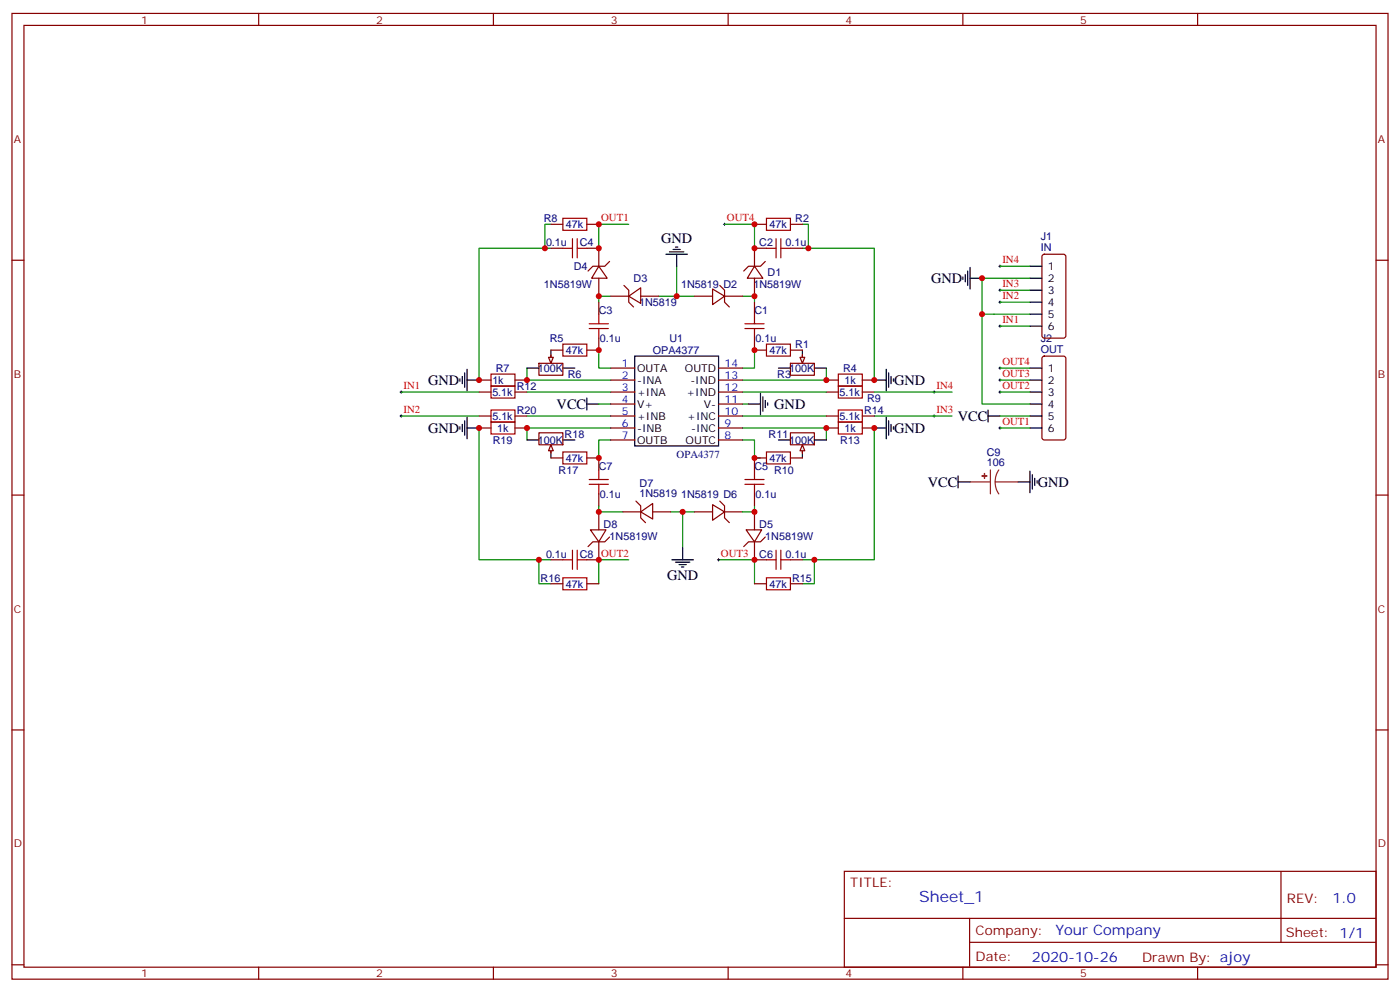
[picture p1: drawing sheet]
<svg xmlns="http://www.w3.org/2000/svg" width="412mm" height="292mm" viewBox="0 0 412 292" stroke-linecap="round" stroke-linejoin="round" font-family="sans-serif">
<g fill="none" stroke="#870000" stroke-width=".35">
<path d="M3.5 4h405.4v284.3h-405.4zM7.1 7.5h398.2v277.3h-398.2zM76.2 4v3.5M145.3 4v3.5M214.5 4v3.5M283.6 4v3.5M352.8 4v3.5M3.5 76.6h3.6M307.2 75.1l.4-.2h5.7l.6 .4 .1 23.5-.5 .7-5.9 .1-.6-.5-.1-23.5zM405.3 76.6h3.6M307.2 105.1l.4-.3h5.7l.6 .5 .1 23.5-.5 .7h-5.9l-.6-.4-.1-23.5zM141.1 122.5h3.5"/>
<path d="M141.1 126h3.5M151.7 122.5h3.5M151.7 126h3.5M158.7 127.4h7.1v3.6h-7.1zM162.3 131.7v1.7M3.5 145.8h3.6M405.3 145.8h3.6M3.5 214.9h3.6M405.3 214.9h3.6M248.7 256.5h156.6v28.3h-156.6zM377.3 256.6v20.8M248.7 270.4h156.5"/>
<path d="M285.6 277.4h119.6M285.6 270.4v14.1M3.5 284.1h3.6M76.2 284.8v3.5M145.3 284.8v3.5M214.5 284.8v3.5M283.6 284.8v3.5M352.8 284.8v3.5M405.3 284.1h3.6"/>
</g>
<g fill="none" stroke="#000" stroke-width=".35">
<path d="M285 79.8v4.2M285.8 78.7v6.4M303.4 78.4h3.5M283.6 81.6v.7M284.3 80.9v2.1M285.8 81.9h3.5M303.4 81.9h3.5M303.4 85.4h3.5M303.4 89h3.5M303.4 92.5h3.5M303.4 96h3.5M172.9 119h3.5"/>
<path d="M172.9 117.2v3.5M303.4 119h3.5M303.4 108.4h3.5M303.4 111.9h3.5M303.4 115.4h3.5M135.5 125.7v.7M136.2 125v2.1M136.9 123.9v4.2M137.6 126h3.5M137.6 122.8v6.4M155.2 129.5h3.5M162.3 131.3v3.5"/>
<path d="M165.8 129.5h3.5M291 122.5h3.6M291 120.7v3.5M303.4 138.7v6.4M303.4 122.5h3.5M303.4 126h3.5M304.1 139.8v4.2M282.2 141.9h3.6M282.2 140.1v3.6M299.9 141.9h3.5M304.8 140.8v2.1M305.5 141.5v.7"/>
</g>
<path d="M291.7 138.4v7M294.2 138.4l-.8 1.6-.2 1.9M285.8 141.9h5.9M293.2 141.9l.2 1.8 .8 1.7M293.2 141.9h6.7" fill="none" stroke="#8c2424" stroke-width=".35"/>
<g fill="#8c2424" stroke="#8c2424" stroke-width=".35">
<path d="M290 139.4v1.4z"/>
<path d="M289.3 140.1l1.4 .1z"/>
</g>
<g fill="none" stroke="#008700" stroke-width=".35">
<path d="M294.6 78.4h8.8M289.3 92.5v26.5h14.1M294.6 96h8.8M294.6 89h8.8M294.6 85.4h8.8M303.4 81.9h-14.1v10.6h14.1M176.4 103.1v5.3h3.5M294.6 115.4h8.8M294.6 111.9h8.8M294.6 108.4h8.8M118.2 122.5h22.9M141.1 126v38.8h17.6"/>
<path d="M155.2 122.5h24.7M179.9 126h-24.7v3.5M294.6 126h8.8M294.6 122.5h8.8M176.4 164.8h8.8M211.7 164.8h10.5"/>
</g>
<g fill="none" stroke="#000" stroke-width=".29">
<path d="M294.2 78.4h.7M294.6 78v.7M294.2 96h.7M294.2 89h.7M294.2 85.4h.7M294.6 85.1v.7M294.6 88.6v.7M294.6 95.7v.7M117.8 115.4h.7M118.2 115.1v.7M274.8 115.4h.7M275.2 115.1v.7"/>
<path d="M294.2 115.4h.7M294.2 111.9h.7M294.2 108.4h.7M294.6 108v.7M294.6 111.5v.8M294.6 115.1v.7M117.8 122.5h.7M118.2 122.1v.7M274.8 122.5h.7M275.2 122.1v.7M294.2 126h.7M294.6 125.7v.7"/>
<path d="M176 164.8h.7M176.4 164.5v.7M211.3 164.8h.7M211.7 164.5v.7"/>
</g>
<path d="M144.6 120.7h7.1v3.5h-7.1zM144.6 124.2h7.1v3.6h-7.1z" fill="none" stroke="#a10000" stroke-width=".35"/>
<path d="M162.3 131l.7 1.7h-1.4z" fill="#f0f0f0" stroke="#870000" stroke-width=".35"/>
<g fill="none" stroke="#a10000" stroke-width=".35">
<path d="M144.6 113.7h7.1v3.5h-7.1zM165.8 133.1h7.1v3.5h-7.1zM176.4 138.4v2.8M222.2 138.4v2.8M246.9 120.7h7.1v3.5h-7.1zM246.9 124.2h7.1v3.6h-7.1zM173.6 142.6h5.6M173.6 141.2h5.6M176.4 142.6v2.8M219.4 142.6h5.7M219.4 141.2h5.7M222.2 142.6v2.8"/>
<path d="M165.8 170.1h7.1v3.5h-7.1zM165.8 164.8h2.8M168.6 162v5.6M170 162v5.6M170 164.8h2.9M225.8 170.1h7v3.5h-7zM225.8 164.8h2.8M228.6 162v5.6M230 164.8h2.8M230 162v5.6"/>
</g>
<g fill="none" stroke="#870000" stroke-width=".35">
<path d="M141.1 115.4h3.5M151.7 115.4h3.5M162.3 134.8h3.5M172.9 134.8h3.5v3.6M222.2 134.8v3.6M232.8 127.4h7.1v3.6h-7.1zM236.4 131.7v1.7M243.4 122.5h3.5M243.4 126h3.5M254 122.5h3.5M254 126h3.5M173.9 156h4.6l-2.1 3.5z"/>
<path d="M176.4 159.5v5.3h-3.5M176.4 145.4v3.5M176.4 150.7v5.3M179.6 158.1l-1.4 1.4h-3.6l-1.4 1.4M183.4 150.7h5.3M187.3 147.5l1.4 1.4v3.6l1.4 1.4M188.7 150.7l3.6-2.5v4.6zM192.3 150.7h5.3M204.6 150.7h5.3M209.9 148.6l3.5 2.1-3.5 2.5zM212 147.5l1.4 1.4v3.6l1.4 1.4M213.4 150.7h5.3"/>
<path d="M219.8 156h4.6l-2.2 3.5zM222.2 159.5v5.3h3.6M222.2 145.4v3.5M222.2 150.7v5.3M225.4 158.1l-1.4 1.4h-3.5l-1.4 1.4M162.3 171.9h3.5M162.3 164.8h3.5M172.9 171.9h3.5M222.2 171.9h3.6M232.8 171.9h3.6M232.8 164.8h3.6"/>
</g>
<g fill="none" stroke="#008700" stroke-width=".35">
<path d="M199.3 78.4v8.8M118.2 115.4h22.9M155.2 115.4h24.7M176.4 119h3.5M179.9 129.5h-3.5v5.3M218.7 126h24.7v3.5M218.7 122.5h24.7M257.5 126v38.8h-21.1M257.5 122.5h23M176.4 148.9v1.8h7M197.6 150.7h7M201.1 150.7v10.6"/>
<path d="M222.2 148.9v1.8h-3.5M162.3 164.8h-3.6v7.1h3.6M176.4 164.8v7.1M222.2 164.8v7.1M239.9 164.8v7.1h-3.5"/>
</g>
<g fill="none" stroke="#000" stroke-width=".35">
<path d="M196.1 74.9h6.4M197.2 74.2h4.2M198.3 73.4h2.1M199 72.7h.7M199.3 74.9v3.5M229.3 129.5h3.5M236.4 131.3v3.5M239.9 129.5h3.5M257.5 126h3.6M261.1 122.8v6.4M261.8 123.9v4.2M262.5 125v2.1"/>
<path d="M263.2 125.7v.7M197.9 164.8h6.4M199 165.5h4.2M200 166.2h2.1M200.7 166.9h.7M201.1 161.3v3.5"/>
</g>
<path d="M236.4 131l.7 1.7h-1.4z" fill="#f0f0f0" stroke="#870000" stroke-width=".35"/>
<path d="M160.5 73.1h-19.4v38.8M162.3 66h-1.8v7.1h1.8M185.2 66h-8.8v7.1M179.9 87.2h-3.5v1.8M222.2 87.2v1.8M155.2 108.4v3.5h24.7M218.7 129.5h3.5v5.3h1.8" fill="none" stroke="#008700" stroke-width=".35"/>
<path d="M165.8 64.3h7.1v3.5h-7.1zM165.8 73.1h2.8M168.6 70.3v5.6M170 70.3v5.6M170 73.1h2.9M144.6 110.1h7.1v3.6h-7.1zM246.9 113.7h7.1v3.5h-7.1zM225.8 133.1h7v3.5h-7z" fill="none" stroke="#a10000" stroke-width=".35"/>
<g fill="none" stroke="#870000" stroke-width=".35">
<path d="M162.3 66h3.5M162.3 73.1h3.5M172.9 73.1h3.5v5.3M172.9 66h3.5M176.4 78.4l2.5 3.5h-4.6zM179.6 77l-1.4 1.4h-3.6l-1.4 1.4M176.4 81.9v5.3M141.1 111.9h3.5M151.7 111.9h3.5M158.7 107h7.1v3.5h-7.1zM162.3 104.5v1.8M243.4 115.4h3.5"/>
<path d="M254 115.4h3.5M222.2 134.8h3.6M232.8 134.8h3.6"/>
</g>
<path d="M176 66h.7M176.4 65.7v.7M213.1 66h.7M213.4 65.7v.7" fill="none" stroke="#000" stroke-width=".29"/>
<path d="M135.5 111.5v.8M136.2 110.8v2.2M136.9 109.8v4.2M137.6 111.9h3.5M137.6 108.7v6.4M155.2 108.4h3.5M162.3 103.1v3.5M165.8 108.4h3.5" fill="none" stroke="#000" stroke-width=".35"/>
<path d="M161.6 105.2h1.4l-.7 1.8z" fill="#f0f0f0" stroke="#870000" stroke-width=".35"/>
<path d="M173.6 96.7h5.6M173.6 95.3h5.6M176.4 92.5v2.8M176.4 96.7v2.9M165.8 101.3h7.1v3.5h-7.1zM246.9 110.1h7.1v3.6h-7.1z" fill="none" stroke="#a10000" stroke-width=".35"/>
<path d="M176.4 99.6v3.5h-3.5M176.4 89v3.5M179.9 87.2h5.3M183.8 84l1.4 1.4v3.6l1.4 1.4M185.2 87.2l3.5-2.5v4.6zM188.7 87.2h5.3M162.3 103.1h3.5M232.8 107h7.1v3.5h-7.1zM236.4 104.5v1.8M243.4 111.9h3.5M254 111.9h3.5" fill="none" stroke="#870000" stroke-width=".35"/>
<path d="M238.1 73.1h19.4v38.8M194 87.2h10.6M218.7 87.2h3.5M218.7 119h1.8M218.7 115.4h24.7M243.4 108.4v3.5M257.5 115.4h23" fill="none" stroke="#008700" stroke-width=".35"/>
<g fill="none" stroke="#000" stroke-width=".35">
<path d="M220.5 119h3.5M224 115.8v6.3M224.7 116.8v4.3M225.4 117.9v2.1M226.1 118.6v.7M229.3 108.4h3.5M236.4 103.1v3.5M239.9 108.4h3.5M257.5 111.9h3.6M261.1 108.7v6.4M261.8 109.8v4.2M262.5 110.8v2.2"/>
<path d="M263.2 111.5v.8"/>
</g>
<path d="M235.7 105.2h1.4l-.7 1.8z" fill="#f0f0f0" stroke="#870000" stroke-width=".35"/>
<path d="M213.4 66h8.8v7.1M236.4 66h1.7v7.1h-1.7M218.7 111.9h24.7M222.2 103.1v5.3h-3.5" fill="none" stroke="#008700" stroke-width=".35"/>
<path d="M225.8 64.3h7v3.5h-7zM225.8 73.1h2.8M228.6 70.3v5.6M230 70.3v5.6M230 73.1h2.8M219.4 96.7h5.7M219.4 95.3h5.7M222.2 92.5v2.8M222.2 96.7v2.9M225.8 101.3h7v3.5h-7z" fill="none" stroke="#a10000" stroke-width=".35"/>
<g fill="none" stroke="#870000" stroke-width=".35">
<path d="M222.2 78.4l2.5 3.5h-4.6zM222.2 66h3.6M225.4 77l-1.4 1.4h-3.5l-1.4 1.4M225.8 73.1h-3.6v5.3M232.8 66h3.6M232.8 73.1h3.6M204.6 87.2h5.3M209.9 85.1l3.5 2.1-3.5 2.5zM212 84l1.4 1.4v3.6l1.4 1.4M213.4 87.2h5.3M222.2 81.9v5.3M222.2 89v3.5"/>
<path d="M222.2 99.6v3.5h3.6M232.8 103.1h3.6"/>
</g>
<path d="M187 104.8h24.7v26.5h-24.7z" fill="#fff" stroke="#000" stroke-width=".35"/>
<g fill="none" stroke="#870000" stroke-width=".35">
<path d="M179.9 111.9h7.1M179.9 115.4h7.1M179.9 119h7.1M179.9 108.4h7.1M211.7 111.9h7M211.7 115.4h7M211.7 119h7M211.7 108.4h7M179.9 122.5h7.1M179.9 126h7.1M179.9 129.5h7.1M211.7 122.5h7"/>
<path d="M211.7 126h7M211.7 129.5h7"/>
</g>
<g fill="#c00">
<circle cx="155.2" cy="126" r=".88"/>
<circle cx="243.4" cy="126" r=".88"/>
<circle cx="176.4" cy="103.1" r=".88"/>
<circle cx="289.3" cy="92.5" r=".88"/>
<circle cx="289.3" cy="81.9" r=".88"/>
<circle cx="158.8" cy="164.8" r=".88"/>
<circle cx="141.1" cy="126" r=".88"/>
<circle cx="176.4" cy="134.8" r=".88"/>
<circle cx="176.4" cy="164.8" r=".88"/>
<circle cx="176.4" cy="150.7" r=".88"/>
<circle cx="201.1" cy="150.7" r=".88"/>
<circle cx="222.3" cy="150.7" r=".88"/>
<circle cx="199.3" cy="87.2" r=".88"/>
<circle cx="257.5" cy="126" r=".88"/>
<circle cx="239.9" cy="164.8" r=".88"/>
<circle cx="222.3" cy="164.8" r=".88"/>
<circle cx="222.3" cy="103.1" r=".88"/>
<circle cx="222.3" cy="134.8" r=".88"/>
<circle cx="160.5" cy="73.1" r=".88"/>
<circle cx="141.1" cy="111.9" r=".88"/>
<circle cx="238.1" cy="73.1" r=".88"/>
<circle cx="222.3" cy="66" r=".88"/>
<circle cx="176.4" cy="66" r=".88"/>
<circle cx="176.4" cy="87.2" r=".88"/>
<circle cx="176.4" cy="73.1" r=".88"/>
<circle cx="222.3" cy="87.2" r=".88"/>
<circle cx="222.3" cy="73.1" r=".88"/>
<circle cx="155.2" cy="111.9" r=".88"/>
<circle cx="257.5" cy="111.9" r=".88"/>
<circle cx="243.4" cy="111.9" r=".88"/>
</g>
<text font-size="4.6" fill="#00f" x="270.8" y="265.6">Sheet_1</text>
<g font-size="4.2">
<text x="194.7" y="71.7">GND</text>
<text x="274.3" y="83.4">GND</text>
<text x="126.1" y="113.3">GND</text>
<text x="263.3" y="113.3">GND</text>
<text x="164" y="120.4">VCC</text>
<text x="228.1" y="120.4">GND</text>
<text x="282.2" y="123.9">VCC</text>
<text x="126.1" y="127.5">GND</text>
<text x="263.3" y="127.5">GND</text>
<text x="273.3" y="143.3">VCC</text>
<text x="305.7" y="143.3">GND</text>
<text x="196.5" y="170.9">GND</text>
</g>
<g font-size="4.2" fill="#00f">
<text x="392.5" y="265.8">1.0</text>
<text x="310.9" y="275.4">Your Company</text>
<text x="304" y="283.2">2020-10-26</text>
</g>
<g font-size="3.9" fill="#800">
<text x="250.5" y="261.1">TITLE:</text>
<text x="379.1" y="265.8">REV:</text>
<text x="287.4" y="275.3">Company:</text>
<text x="378.7" y="275.9">Sheet: 1/1</text>
<text x="287.4" y="283">Date:</text>
<text x="336.4" y="283.1">Drawn By: ajoy</text>
</g>
<g font-size="3.2" fill="#800">
<text x="41.6" y="6.9">1</text>
<text x="110.8" y="6.9">2</text>
<text x="179.9" y="6.9">3</text>
<text x="249.1" y="6.9">4</text>
<text x="318.2" y="6.9">5</text>
<text x="4.1" y="42.1">A</text>
<text x="405.9" y="42.1">A</text>
<text x="4.1" y="111.2">B</text>
<text x="405.9" y="111.2">B</text>
<text x="4.1" y="180.3">C</text>
<text x="405.9" y="180.3">C</text>
<text x="4.1" y="249.5">D</text>
<text x="405.9" y="249.5">D</text>
<text x="41.6" y="287.8">1</text>
<text x="110.8" y="287.8">2</text>
<text x="179.9" y="287.8">3</text>
<text x="249.1" y="287.8">4</text>
<text x="318.2" y="287.8">5</text>
</g>
<g font-size="3.2" fill="#000080">
<text x="160.2" y="65.5">R8</text>
<text x="234.3" y="65.4">R2</text>
<text x="166.7" y="67.2">47k</text>
<text x="226.6" y="67.2">47k</text>
<text x="306.6" y="70.6">J1</text>
<text x="160.8" y="72.5">0.1u</text>
<text x="170.8" y="72.5">C4</text>
<text x="223.7" y="72.4">C2</text>
<text x="231.4" y="72.4">0.1u</text>
<text x="306.6" y="73.8">IN</text>
<text x="169" y="79.6">D4</text>
<text x="186.6" y="83">D3</text>
<text x="226.1" y="81.3">D1</text>
<text x="160.2" y="84.9">1N5819W</text>
<text x="200.6" y="84.8">1N5819 D2</text>
<text x="222" y="84.9">1N5819W</text>
<text x="176.4" y="92.5">C3</text>
<text x="188.3" y="90.1">1N5819</text>
<text x="222.2" y="92.5">C1</text>
<text x="161.9" y="100.7">R5</text>
<text x="176.7" y="100.7">0.1u</text>
<text x="197.2" y="100.7">U1</text>
<text x="222.6" y="100.7">0.1u</text>
<text x="306.6" y="100.6">J2</text>
<text x="166.7" y="104.2">47k</text>
<text x="192.3" y="104.2">OPA4377</text>
<text x="226.6" y="104.2">47k</text>
<text x="234.3" y="102.4">R1</text>
<text x="306.6" y="103.8">OUT</text>
<text x="145" y="113.1">1k</text>
<text x="146.1" y="109.5">R7</text>
<text x="158.4" y="109.6">100K</text>
<text x="167.2" y="111.3">R6</text>
<text x="229" y="111.3">R3</text>
<text x="232.5" y="109.5">100K</text>
<text x="248.4" y="109.5">R4</text>
<text x="248.7" y="113">1k</text>
<text x="145" y="116.6">5.1k</text>
<text x="152.2" y="114.8">R12</text>
<text x="247.3" y="116.6">5.1k</text>
<text x="255.4" y="118.4">R9</text>
<text x="145" y="123.7">5.1k</text>
<text x="152.2" y="121.8">R20</text>
<text x="247.3" y="123.7">5.1k</text>
<text x="254.5" y="121.9">R14</text>
<text x="145.1" y="130.7">R19</text>
<text x="146.4" y="127.1">1k</text>
<text x="158.4" y="130.7">100K</text>
<text x="166.3" y="128.9">R18</text>
<text x="226.4" y="128.9">R11</text>
<text x="232.5" y="130.7">100K</text>
<text x="247.5" y="130.7">R13</text>
<text x="248.7" y="127.1">1k</text>
<text x="166.7" y="136">47k</text>
<text x="199.3" y="134.8">OPA4377</text>
<text x="226.6" y="136">47k</text>
<text x="290.7" y="137.3">106</text>
<text x="290.7" y="134.1">C9</text>
<text x="164.5" y="139.5">R17</text>
<text x="176.4" y="138.4">C7</text>
<text x="188.4" y="143.2">D7</text>
<text x="222.2" y="138.4">C5</text>
<text x="228" y="139.5">R10</text>
<text x="176.7" y="146.5">0.1u</text>
<text x="188.4" y="146.5">1N5819</text>
<text x="200.6" y="146.6">1N5819 D6</text>
<text x="222.6" y="146.5">0.1u</text>
<text x="177.8" y="155.4">D8</text>
<text x="223.7" y="155.4">D5</text>
<text x="179.6" y="158.9">1N5819W</text>
<text x="225.4" y="158.9">1N5819W</text>
<text x="160.8" y="164.2">0.1u</text>
<text x="170.8" y="164.2">C8</text>
<text x="223.7" y="164.2">C6</text>
<text x="231.4" y="164.2">0.1u</text>
<text x="159.3" y="171.3">R16</text>
<text x="166.7" y="173">47k</text>
<text x="226.6" y="173.1">47k</text>
<text x="233.3" y="171.2">R15</text>
</g>
<g font-size="3.2" fill="#f00">
<text x="177.1" y="65.2">OUT1</text>
<text x="214.1" y="65.2">OUT4</text>
<text x="295.3" y="77.5">IN4</text>
<text x="295.3" y="88.1">IN2</text>
<text x="295.3" y="84.6">IN3</text>
<text x="295.3" y="95.1">IN1</text>
<text x="295.3" y="107.5">OUT4</text>
<text x="295.3" y="111">OUT3</text>
<text x="118.9" y="114.5">IN1</text>
<text x="275.9" y="114.5">IN4</text>
<text x="295.3" y="114.5">OUT2</text>
<text x="118.9" y="121.6">IN2</text>
<text x="275.9" y="121.6">IN3</text>
<text x="295.3" y="125.1">OUT1</text>
<text x="177.1" y="163.9">OUT2</text>
<text x="212.4" y="163.9">OUT3</text>
</g>
<g font-size="3.2">
<text x="308.7" y="79.4">1</text>
<text x="308.7" y="83">2</text>
<text x="308.7" y="86.5">3</text>
<text x="308.7" y="90">4</text>
<text x="308.7" y="93.6">5</text>
<text x="308.7" y="97.1">6</text>
<text x="187.7" y="113">-INA</text>
<text x="187.7" y="109.4">OUTA</text>
<text x="201.7" y="109.4">OUTD</text>
<text x="203.4" y="113">-IND</text>
<text x="308.7" y="109.4">1</text>
<text x="308.7" y="113">2</text>
<text x="187.7" y="116.5">+INA</text>
<text x="202.2" y="116.5">+IND</text>
<text x="308.7" y="116.5">3</text>
<text x="187.7" y="120">V+</text>
<text x="187.7" y="123.5">+INB</text>
<text x="202.4" y="123.5">+INC</text>
<text x="207.4" y="120">V-</text>
<text x="308.7" y="120">4</text>
<text x="308.7" y="123.5">5</text>
<text x="187.7" y="127.1">-INB</text>
<text x="187.7" y="130.6">OUTB</text>
<text x="202" y="130.6">OUTC</text>
<text x="203.6" y="127.1">-INC</text>
<text x="308.7" y="127.1">6</text>
</g>
<g font-size="3.2" fill="#00f">
<text x="183.2" y="111.5">2</text>
<text x="183.2" y="108">1</text>
<text x="213.4" y="108">14</text>
<text x="213.4" y="111.5">13</text>
<text x="183.2" y="115.1">3</text>
<text x="183.2" y="118.6">4</text>
<text x="213.4" y="115.1">12</text>
<text x="213.4" y="118.6">11</text>
<text x="183.2" y="122.1">5</text>
<text x="183.2" y="125.7">6</text>
<text x="213.4" y="122.1">10</text>
<text x="213.4" y="125.7">9</text>
<text x="183.2" y="129.2">7</text>
<text x="213.4" y="129.2">8</text>
</g>
</svg>
